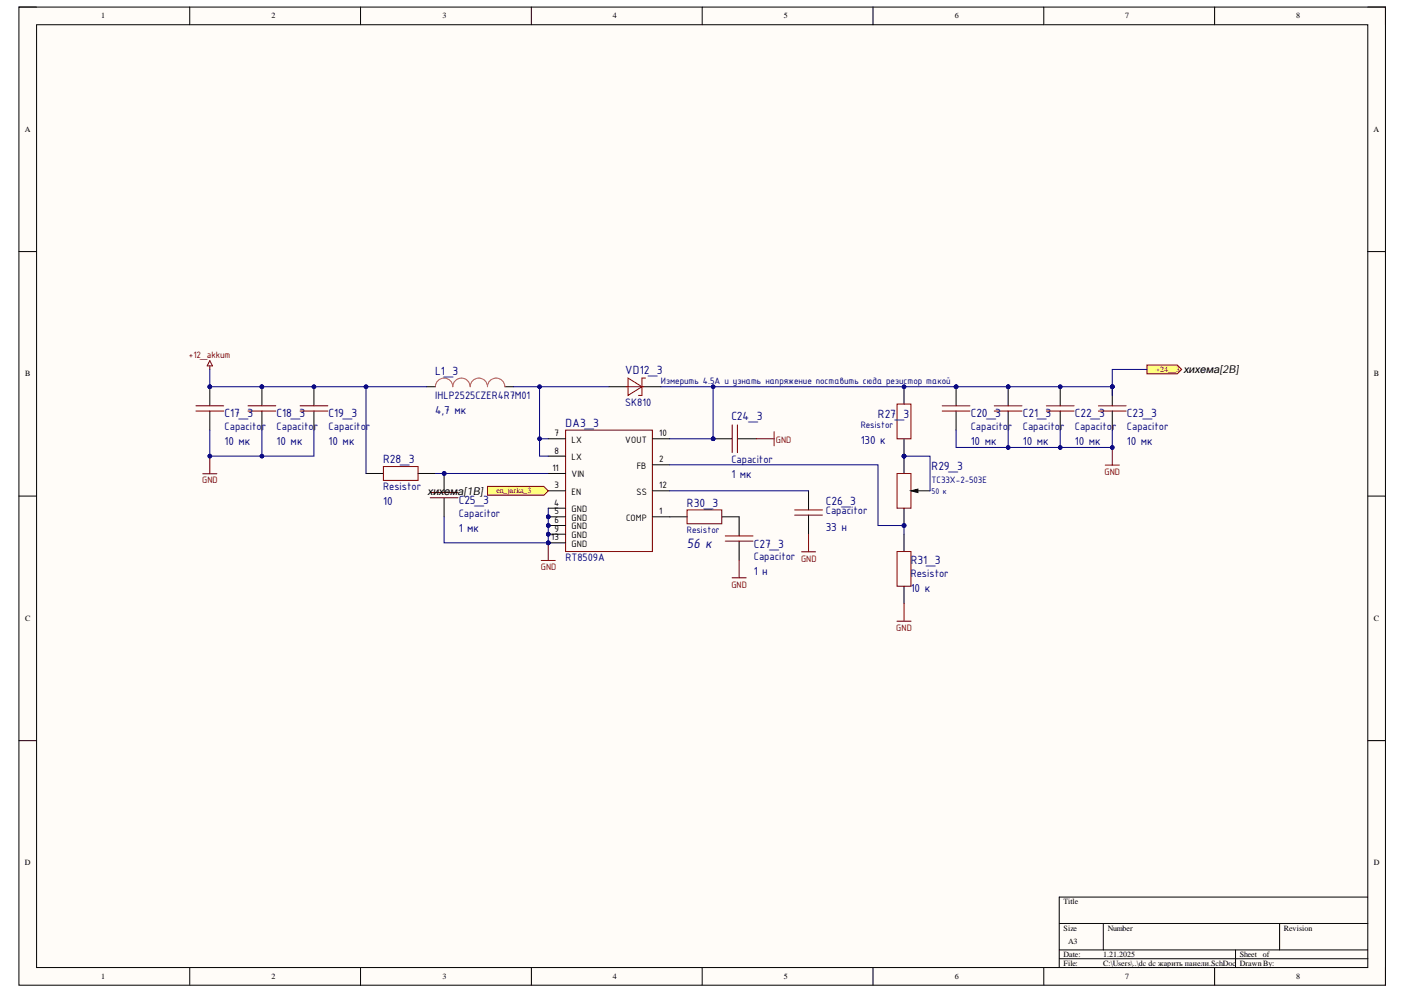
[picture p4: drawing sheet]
<svg xmlns="http://www.w3.org/2000/svg" width="297mm" height="210mm" viewBox="0 0 297 210" stroke-linecap="round" stroke-linejoin="round" font-family="sans-serif">
<path d="M4 1.5h288.9v206.8h-288.9z" fill-rule="evenodd" fill="#fffcf8"/>
<path d="M4 1.5h288.9v206.8h-288.9z" fill="none" stroke="#000" stroke-width=".21"/>
<path d="M7.7 5.2h281.5v199.3h-281.5z" fill-rule="evenodd" fill="#fffcf8"/>
<g fill="none" stroke="#000" stroke-width=".21">
<path d="M4 1.5h3.7M7.7 5.2h281.5v199.3h-281.5zM40.1 1.5v3.7M76.2 1.5v3.7M112.3 1.5v3.7M148.4 1.5v3.7M184.6 1.5v3.7M220.7 1.5v3.7M256.8 1.5v3.7M289.2 1.5h3.7v3.7M4 53.2h3.7M289.2 53.2h3.7"/>
<path d="M90.2 81.7h1.9M106.7 81.7h1.9M128.7 81.7h3.7M136.1 81.7h3.7M4 104.9h3.7M77.4 100.1h3.7M88.4 100.1h3.7M289.2 104.9h3.7M4 156.6h3.7M289.2 156.6h3.7M223.9 195.2h65.3M233.3 195.2v5.6"/>
<path d="M270.5 195.2v5.6M289.2 189.6h-65.3v14.9M40.1 204.5v3.8M76.2 204.5v3.8M112.3 204.5v3.8M148.4 204.5v3.8M184.6 204.5v3.8M220.7 204.5v3.8M223.9 200.8h65.3M223.9 202.7h65.3M256.8 204.5v3.8M261.2 200.8v3.7"/>
<path d="M292.9 204.5v3.8"/>
</g>
<path d="M132.8 79.9l2.9 1.8-2.9 1.9zM136.5 79.9h-.8v3.7h-.7M132.4 81.7h3.7" fill="none" stroke="#980000" stroke-width=".21"/>
<path d="M92.1 81.7a1.84 1.84 0 0 1 1.8-1.8 1.84 1.84 0 0 1 1.8 1.8 1.84 1.84 0 0 1 1.9-1.8 1.84 1.84 0 0 1 1.8 1.8 1.83 1.83 0 0 1 1.8-1.8 1.83 1.83 0 0 1 1.9 1.8 1.84 1.84 0 0 1 1.8-1.8 1.84 1.84 0 0 1 1.8 1.8" fill="none" stroke="#da2467" stroke-width=".21"/>
<path d="M81.1 98.6h7.3v3h-7.3z" fill="none" stroke="#800000" stroke-width=".21"/>
<circle cx="93.9" cy="100.1" r=".37" fill="#000080"/>
<circle cx="93.9" cy="100.1" r=".37" fill="none" stroke="#000080" stroke-width=".21"/>
<path d="M93.9 100.1v4M93.9 105.2v4.1" fill="none" stroke="#000" stroke-width=".21"/>
<circle cx="93.9" cy="100.1" r=".37" fill="#000080"/>
<circle cx="93.9" cy="100.1" r=".37" fill="none" stroke="#000080" stroke-width=".21"/>
<path d="M91 104.1h5.8M91 105.2h5.8M114.4 118.5h3M115.9 114.8v3.7" fill="none" stroke="#800000" stroke-width=".21"/>
<circle cx="115.9" cy="114.8" r=".37" fill="#000080"/>
<circle cx="115.9" cy="114.8" r=".37" fill="none" stroke="#000080" stroke-width=".21"/>
<circle cx="115.9" cy="109.3" r=".37" fill="#000080"/>
<circle cx="115.9" cy="109.3" r=".37" fill="none" stroke="#000080" stroke-width=".21"/>
<circle cx="115.9" cy="111.1" r=".37" fill="#000080"/>
<circle cx="115.9" cy="111.1" r=".37" fill="none" stroke="#000080" stroke-width=".21"/>
<circle cx="115.9" cy="112.9" r=".37" fill="#000080"/>
<circle cx="115.9" cy="112.9" r=".37" fill="none" stroke="#000080" stroke-width=".21"/>
<circle cx="115.9" cy="114.8" r=".37" fill="#000080"/>
<circle cx="115.9" cy="114.8" r=".37" fill="none" stroke="#000080" stroke-width=".21"/>
<path d="M119.6 90.9h18.3v25.7h-18.3z" fill="none" stroke="#800000" stroke-width=".21"/>
<path d="M115.9 92.7h3.7M115.9 96.4h3.7M115.9 100.1h3.7M115.9 107.4h3.7M115.9 109.3h3.7" fill="none" stroke="#000" stroke-width=".21"/>
<circle cx="115.9" cy="109.3" r=".37" fill="#000080"/>
<circle cx="115.9" cy="109.3" r=".37" fill="none" stroke="#000080" stroke-width=".21"/>
<path d="M115.9 111.1h3.7" fill="none" stroke="#000" stroke-width=".21"/>
<circle cx="115.9" cy="111.1" r=".37" fill="#000080"/>
<circle cx="115.9" cy="111.1" r=".37" fill="none" stroke="#000080" stroke-width=".21"/>
<path d="M115.9 112.9h3.7" fill="none" stroke="#000" stroke-width=".21"/>
<circle cx="115.9" cy="112.9" r=".37" fill="#000080"/>
<circle cx="115.9" cy="112.9" r=".37" fill="none" stroke="#000080" stroke-width=".21"/>
<path d="M115.9 114.8h3.7" fill="none" stroke="#000" stroke-width=".21"/>
<circle cx="115.9" cy="114.8" r=".37" fill="#000080"/>
<circle cx="115.9" cy="114.8" r=".37" fill="none" stroke="#000080" stroke-width=".21"/>
<path d="M137.9 92.7h3.7M137.9 98.3h3.7M115.9 103.8h3.7M137.9 103.8h3.7M137.9 109.3h3.7M156.3 109.3v4M156.3 114.4v4M170.9 103.8v4M170.9 108.9v4M191.1 112.9v3.7M191.1 123.9v3.7" fill="none" stroke="#000" stroke-width=".21"/>
<path d="M153.3 113.3h5.9M153.3 114.4h5.9M156.3 118.4v3.7M168 108.9h5.9M168 107.8h5.9M169.5 116.6h2.9M170.9 112.9v3.7M189.7 116.6h2.9v7.3h-2.9zM154.8 122.1h3M189.6 131.3h3M191.1 127.6v3.7" fill="none" stroke="#800000" stroke-width=".21"/>
<circle cx="150.8" cy="92.8" r=".37" fill="#000080"/>
<circle cx="150.8" cy="92.8" r=".37" fill="none" stroke="#000080" stroke-width=".21"/>
<path d="M150.8 92.7h4" fill="none" stroke="#000" stroke-width=".21"/>
<circle cx="150.8" cy="92.8" r=".37" fill="#000080"/>
<circle cx="150.8" cy="92.8" r=".37" fill="none" stroke="#000080" stroke-width=".21"/>
<path d="M155.9 92.7h4" fill="none" stroke="#000" stroke-width=".21"/>
<path d="M154.8 89.8v5.9M155.9 89.8v5.9M159.9 92.7h3.8M163.7 91.3v2.9" fill="none" stroke="#800000" stroke-width=".21"/>
<circle cx="55.4" cy="81.8" r=".37" fill="#000080"/>
<circle cx="55.4" cy="81.8" r=".37" fill="none" stroke="#000080" stroke-width=".21"/>
<path d="M55.4 81.7v4.1M55.4 86.9v4" fill="none" stroke="#000" stroke-width=".21"/>
<circle cx="55.4" cy="81.8" r=".37" fill="#000080"/>
<circle cx="55.4" cy="81.8" r=".37" fill="none" stroke="#000080" stroke-width=".21"/>
<path d="M52.4 85.8h5.9M52.4 86.9h5.9" fill="none" stroke="#800000" stroke-width=".21"/>
<circle cx="44.4" cy="81.8" r=".37" fill="#000080"/>
<circle cx="44.4" cy="81.8" r=".37" fill="none" stroke="#000080" stroke-width=".21"/>
<path d="M44.4 81.7v4.1M44.4 86.9v4" fill="none" stroke="#000" stroke-width=".21"/>
<circle cx="44.4" cy="81.8" r=".37" fill="#000080"/>
<circle cx="44.4" cy="81.8" r=".37" fill="none" stroke="#000080" stroke-width=".21"/>
<path d="M41.4 85.8h5.9M41.4 86.9h5.9" fill="none" stroke="#800000" stroke-width=".21"/>
<circle cx="66.4" cy="81.8" r=".37" fill="#000080"/>
<circle cx="66.4" cy="81.8" r=".37" fill="none" stroke="#000080" stroke-width=".21"/>
<path d="M66.4 81.7v4.1M66.4 86.9v4" fill="none" stroke="#000" stroke-width=".21"/>
<circle cx="66.4" cy="81.8" r=".37" fill="#000080"/>
<circle cx="66.4" cy="81.8" r=".37" fill="none" stroke="#000080" stroke-width=".21"/>
<path d="M63.4 85.8h5.9M63.4 86.9h5.9" fill="none" stroke="#800000" stroke-width=".21"/>
<circle cx="213.1" cy="81.8" r=".37" fill="#000080"/>
<circle cx="213.1" cy="81.8" r=".37" fill="none" stroke="#000080" stroke-width=".21"/>
<path d="M213.1 81.7v4.1M213.1 86.9v4" fill="none" stroke="#000" stroke-width=".21"/>
<circle cx="213.1" cy="81.8" r=".37" fill="#000080"/>
<circle cx="213.1" cy="81.8" r=".37" fill="none" stroke="#000080" stroke-width=".21"/>
<path d="M210.2 85.8h5.9M210.2 86.9h5.9" fill="none" stroke="#800000" stroke-width=".21"/>
<circle cx="202.1" cy="81.8" r=".37" fill="#000080"/>
<circle cx="202.1" cy="81.8" r=".37" fill="none" stroke="#000080" stroke-width=".21"/>
<path d="M202.1 81.7v4.1M202.1 86.9v4" fill="none" stroke="#000" stroke-width=".21"/>
<circle cx="202.1" cy="81.8" r=".37" fill="#000080"/>
<circle cx="202.1" cy="81.8" r=".37" fill="none" stroke="#000080" stroke-width=".21"/>
<path d="M199.2 85.8h5.9M199.2 86.9h5.9" fill="none" stroke="#800000" stroke-width=".21"/>
<circle cx="224.1" cy="81.8" r=".37" fill="#000080"/>
<circle cx="224.1" cy="81.8" r=".37" fill="none" stroke="#000080" stroke-width=".21"/>
<path d="M224.1 81.7v4.1M224.1 86.9v4" fill="none" stroke="#000" stroke-width=".21"/>
<circle cx="224.1" cy="81.8" r=".37" fill="#000080"/>
<circle cx="224.1" cy="81.8" r=".37" fill="none" stroke="#000080" stroke-width=".21"/>
<path d="M221.2 85.8h5.9M221.2 86.9h5.9" fill="none" stroke="#800000" stroke-width=".21"/>
<circle cx="235.1" cy="81.8" r=".38" fill="#000080"/>
<circle cx="235.1" cy="81.8" r=".38" fill="none" stroke="#000080" stroke-width=".21"/>
<path d="M235.2 81.7v4.1M235.2 86.9v4" fill="none" stroke="#000" stroke-width=".21"/>
<circle cx="235.1" cy="81.8" r=".38" fill="#000080"/>
<circle cx="235.1" cy="81.8" r=".38" fill="none" stroke="#000080" stroke-width=".21"/>
<path d="M232.2 85.8h5.9M232.2 86.9h5.9M233.7 98.3h2.9M235.2 94.6v3.7" fill="none" stroke="#800000" stroke-width=".21"/>
<circle cx="235.1" cy="94.6" r=".38" fill="#000080"/>
<circle cx="235.1" cy="94.6" r=".38" fill="none" stroke="#000080" stroke-width=".21"/>
<path d="M44.4 96.4v3.7M42.9 100.1h3" fill="none" stroke="#800000" stroke-width=".21"/>
<circle cx="44.4" cy="96.4" r=".37" fill="#000080"/>
<circle cx="44.4" cy="96.4" r=".37" fill="none" stroke="#000080" stroke-width=".21"/>
<path d="M44.4 76.2l.5 1.1h-1.1zM44.4 77.3v.8" fill="none" stroke="#800000" stroke-width=".21"/>
<path d="M242.5 77.2h6.4l.9 .9-.9 .9h-6.4z" fill-rule="evenodd" fill="#ffff80"/>
<path d="M242.5 77.2h6.4l.9 .9-.9 .9h-6.4z" fill="none" stroke="#800000" stroke-width=".21"/>
<path d="M103.1 102.8h11.9l.9 1-.9 .9h-11.9z" fill-rule="evenodd" fill="#ffff80"/>
<path d="M103.1 102.8h11.9l.9 1-.9 .9h-11.9z" fill="none" stroke="#800000" stroke-width=".21"/>
<circle cx="191.1" cy="96.4" r=".37" fill="#000080"/>
<circle cx="191.1" cy="96.4" r=".37" fill="none" stroke="#000080" stroke-width=".21"/>
<circle cx="191.1" cy="111.1" r=".37" fill="#000080"/>
<circle cx="191.1" cy="111.1" r=".37" fill="none" stroke="#000080" stroke-width=".21"/>
<path d="M191.1 96.4v3.7" fill="none" stroke="#000" stroke-width=".21"/>
<circle cx="191.1" cy="96.4" r=".37" fill="#000080"/>
<circle cx="191.1" cy="96.4" r=".37" fill="none" stroke="#000080" stroke-width=".21"/>
<path d="M191.1 107.4v3.7" fill="none" stroke="#000" stroke-width=".21"/>
<circle cx="191.1" cy="111.1" r=".37" fill="#000080"/>
<circle cx="191.1" cy="111.1" r=".37" fill="none" stroke="#000080" stroke-width=".21"/>
<path d="M192.6 103.8l1.5-.4v.7zM193.3 103.8h3.3" fill="none" stroke="#000" stroke-width=".21"/>
<path d="M189.7 100.1h2.9v7.3h-2.9z" fill="none" stroke="#800000" stroke-width=".21"/>
<path d="M192.6 103.8l1.5-.4v.7z" fill="#000"/>
<circle cx="191.1" cy="96.4" r=".37" fill="#000080"/>
<circle cx="191.1" cy="96.4" r=".37" fill="none" stroke="#000080" stroke-width=".21"/>
<circle cx="191.1" cy="81.8" r=".37" fill="#000080"/>
<circle cx="191.1" cy="81.8" r=".37" fill="none" stroke="#000080" stroke-width=".21"/>
<path d="M191.1 92.8v3.6" fill="none" stroke="#000" stroke-width=".21"/>
<circle cx="191.1" cy="96.4" r=".37" fill="#000080"/>
<circle cx="191.1" cy="96.4" r=".37" fill="none" stroke="#000080" stroke-width=".21"/>
<path d="M191.1 81.7v3.7" fill="none" stroke="#000" stroke-width=".21"/>
<circle cx="191.1" cy="81.8" r=".37" fill="#000080"/>
<g fill="none" stroke="#000080" stroke-width=".21">
<path d="M150.8 81.7h84.4"/>
<circle cx="191.1" cy="81.8" r=".37"/>
</g>
<path d="M189.7 85.4h2.9v7.4h-2.9z" fill="none" stroke="#800000" stroke-width=".21"/>
<circle cx="150.8" cy="81.8" r=".37" fill="#000080"/>
<circle cx="150.8" cy="81.8" r=".37" fill="none" stroke="#000080" stroke-width=".21"/>
<circle cx="202.1" cy="81.8" r=".37" fill="#000080"/>
<circle cx="202.1" cy="81.8" r=".37" fill="none" stroke="#000080" stroke-width=".21"/>
<circle cx="213.1" cy="81.8" r=".37" fill="#000080"/>
<circle cx="213.1" cy="81.8" r=".37" fill="none" stroke="#000080" stroke-width=".21"/>
<circle cx="235.1" cy="81.8" r=".38" fill="#000080"/>
<g fill="none" stroke="#000080" stroke-width=".21">
<path d="M44.4 90.9v5.5h22v-5.5"/>
<circle cx="235.1" cy="81.8" r=".38"/>
</g>
<path d="M141.6 109.3h3.7M152.6 109.3h3.7" fill="none" stroke="#000" stroke-width=".21"/>
<path d="M145.3 107.8h7.3v2.9h-7.3z" fill="none" stroke="#800000" stroke-width=".21"/>
<circle cx="44.4" cy="96.4" r=".37" fill="#000080"/>
<circle cx="44.4" cy="96.4" r=".37" fill="none" stroke="#000080" stroke-width=".21"/>
<circle cx="55.4" cy="96.4" r=".37" fill="#000080"/>
<g fill="none" stroke="#000080" stroke-width=".21">
<path d="M44.4 78.1v3.6h33"/>
<circle cx="55.4" cy="96.4" r=".37"/>
</g>
<circle cx="44.4" cy="81.8" r=".37" fill="#000080"/>
<circle cx="44.4" cy="81.8" r=".37" fill="none" stroke="#000080" stroke-width=".21"/>
<circle cx="55.4" cy="81.8" r=".37" fill="#000080"/>
<circle cx="55.4" cy="81.8" r=".37" fill="none" stroke="#000080" stroke-width=".21"/>
<circle cx="77.4" cy="81.8" r=".37" fill="#000080"/>
<g fill="none" stroke="#000080" stroke-width=".21">
<path d="M90.2 81.7h-12.8v18.4"/>
<circle cx="77.4" cy="81.8" r=".37"/>
</g>
<circle cx="77.4" cy="81.8" r=".37" fill="#000080"/>
<g fill="none" stroke="#000080" stroke-width=".21">
<path d="M92.1 100.1h23.8"/>
<circle cx="77.4" cy="81.8" r=".37"/>
</g>
<circle cx="93.9" cy="100.1" r=".37" fill="#000080"/>
<g fill="none" stroke="#000080" stroke-width=".21">
<path d="M115.9 107.4v7.4h-22v-5.5"/>
<circle cx="93.9" cy="100.1" r=".37"/>
</g>
<circle cx="115.9" cy="114.8" r=".37" fill="#000080"/>
<circle cx="115.9" cy="114.8" r=".37" fill="none" stroke="#000080" stroke-width=".21"/>
<circle cx="115.9" cy="112.9" r=".37" fill="#000080"/>
<circle cx="115.9" cy="112.9" r=".37" fill="none" stroke="#000080" stroke-width=".21"/>
<circle cx="115.9" cy="111.1" r=".37" fill="#000080"/>
<circle cx="115.9" cy="111.1" r=".37" fill="none" stroke="#000080" stroke-width=".21"/>
<circle cx="115.9" cy="109.3" r=".37" fill="#000080"/>
<g fill="none" stroke="#000080" stroke-width=".21">
<path d="M108.6 81.7h5.5v11h1.8"/>
<circle cx="115.9" cy="109.3" r=".37"/>
</g>
<circle cx="114.1" cy="81.8" r=".37" fill="#000080"/>
<circle cx="114.1" cy="81.8" r=".37" fill="none" stroke="#000080" stroke-width=".21"/>
<circle cx="114.1" cy="92.8" r=".37" fill="#000080"/>
<g fill="none" stroke="#000080" stroke-width=".21">
<path d="M114.1 92.7v3.7h1.8"/>
<circle cx="114.1" cy="92.8" r=".37"/>
</g>
<circle cx="114.1" cy="92.8" r=".37" fill="#000080"/>
<g fill="none" stroke="#000080" stroke-width=".21">
<path d="M114.1 81.7h14.6"/>
<circle cx="114.1" cy="92.8" r=".37"/>
</g>
<circle cx="114.1" cy="81.8" r=".37" fill="#000080"/>
<g fill="none" stroke="#000080" stroke-width=".21">
<path d="M139.8 81.7h11v11h-9.2"/>
<circle cx="114.1" cy="81.8" r=".37"/>
</g>
<circle cx="150.8" cy="92.8" r=".37" fill="#000080"/>
<circle cx="150.8" cy="92.8" r=".37" fill="none" stroke="#000080" stroke-width=".21"/>
<circle cx="150.8" cy="81.8" r=".37" fill="#000080"/>
<g fill="none" stroke="#000080" stroke-width=".21">
<path d="M141.6 98.3h44v12.8h5.5M141.6 103.8h29.3"/>
<circle cx="150.8" cy="81.8" r=".37"/>
</g>
<circle cx="191.1" cy="111.1" r=".37" fill="#000080"/>
<g fill="none" stroke="#000080" stroke-width=".21">
<path d="M191.1 96.4h5.5v7.4"/>
<circle cx="191.1" cy="111.1" r=".37"/>
</g>
<circle cx="191.1" cy="96.4" r=".37" fill="#000080"/>
<g fill="none" stroke="#000080" stroke-width=".21">
<path d="M202.1 90.9v3.7h33.1v-3.7"/>
<circle cx="191.1" cy="96.4" r=".37"/>
</g>
<circle cx="213.1" cy="94.6" r=".37" fill="#000080"/>
<circle cx="213.1" cy="94.6" r=".37" fill="none" stroke="#000080" stroke-width=".21"/>
<circle cx="224.1" cy="94.6" r=".37" fill="#000080"/>
<circle cx="224.1" cy="94.6" r=".37" fill="none" stroke="#000080" stroke-width=".21"/>
<circle cx="235.1" cy="94.6" r=".38" fill="#000080"/>
<g fill="none" stroke="#000080" stroke-width=".21">
<path d="M242.5 78.1h-7.3v5.5"/>
<circle cx="235.1" cy="94.6" r=".38"/>
</g>
<circle cx="235.1" cy="81.8" r=".38" fill="#000080"/>
<circle cx="235.1" cy="81.8" r=".38" fill="none" stroke="#000080" stroke-width=".21"/>
<circle cx="235.1" cy="81.8" r=".38" fill="#000080"/>
<g fill="none" stroke="#000080" stroke-width=".21">
<path d="M55.4 90.9v5.5"/>
<circle cx="235.1" cy="81.8" r=".38"/>
</g>
<circle cx="55.4" cy="96.4" r=".37" fill="#000080"/>
<g fill="none" stroke="#000080" stroke-width=".21">
<path d="M191.1 111.1v1.8"/>
<circle cx="55.4" cy="96.4" r=".37"/>
</g>
<circle cx="191.1" cy="111.1" r=".37" fill="#000080"/>
<g fill="none" stroke="#000080" stroke-width=".21">
<path d="M213.1 90.9v3.7"/>
<circle cx="191.1" cy="111.1" r=".37"/>
</g>
<circle cx="213.1" cy="94.6" r=".37" fill="#000080"/>
<g fill="none" stroke="#000080" stroke-width=".21">
<path d="M224.1 90.9v3.7"/>
<circle cx="213.1" cy="94.6" r=".37"/>
</g>
<circle cx="224.1" cy="94.6" r=".37" fill="#000080"/>
<circle cx="224.1" cy="94.6" r=".37" fill="none" stroke="#000080" stroke-width=".21"/>
<text font-size="2.9" fill="#000080" x="145.2" y="115.9">56 к</text>
<g font-size="2.7" fill="#000080">
<text x="92" y="79.2">L1_3</text>
<text x="132.2" y="79">VD12_3</text>
<text x="47.5" y="88.2">C17_3</text>
<text x="58.5" y="88.2">C18_3</text>
<text x="69.5" y="88.2">C19_3</text>
<text x="154.6" y="88.9">C24_3</text>
<text x="185.6" y="88.4">R27_3</text>
<text x="205.2" y="88.2">C20_3</text>
<text x="216.2" y="88.2">C21_3</text>
<text x="227.2" y="88.2">C22_3</text>
<text x="238.2" y="88.2">C23_3</text>
<text x="119.6" y="90.2">DA3_3</text>
<text x="81" y="97.9">R28_3</text>
<text x="196.9" y="99.4">R29_3</text>
<text x="97" y="106.6">C25_3</text>
<text x="145.2" y="107.1">R30_3</text>
<text x="174.6" y="106.7">C26_3</text>
<text x="159.4" y="115.8">C27_3</text>
<text x="192.5" y="119.2">R31_3</text>
</g>
<g font-size="2.6" fill="#000080">
<text x="92" y="87.4">4,7 мк</text>
<text x="47.5" y="94">10 мк</text>
<text x="58.5" y="94">10 мк</text>
<text x="69.5" y="94">10 мк</text>
<text x="182" y="93.9">130 к</text>
<text x="205.2" y="94">10 мк</text>
<text x="216.2" y="94">10 мк</text>
<text x="227.2" y="94">10 мк</text>
<text x="238.2" y="94">10 мк</text>
<text x="154.6" y="101">1 мк</text>
<text x="81" y="106.6">10</text>
<text x="97" y="112.4">1 мк</text>
<text x="174.6" y="112.2">33 н</text>
<text x="159.4" y="121.5">1 н</text>
<text x="192.5" y="125.1">10 к</text>
</g>
<g font-size="2.5" fill="#000080">
<text x="92" y="84.3">IHLP2525CZER4R7M01</text>
<text x="132.2" y="85.8">SK810</text>
<text x="47.5" y="90.9">Capacitor</text>
<text x="58.5" y="90.9">Capacitor</text>
<text x="69.5" y="90.9">Capacitor</text>
<text x="205.2" y="90.9">Capacitor</text>
<text x="216.2" y="90.9">Capacitor</text>
<text x="227.2" y="90.9">Capacitor</text>
<text x="238.2" y="90.9">Capacitor</text>
<text x="154.6" y="97.9">Capacitor</text>
<text x="81" y="103.5">Resistor</text>
<text x="97" y="109.3">Capacitor</text>
<text x="174.6" y="108.6">Capacitor</text>
<text x="119.6" y="118.6">RT8509A</text>
<text x="159.4" y="118.4">Capacitor</text>
<text x="192.5" y="122">Resistor</text>
</g>
<g font-size="2.3">
<text x="250.2" y="78.9">хихема[2B]</text>
<text x="90.4" y="104.5">хихема[1B]</text>
</g>
<g font-size="2.1" fill="#800000">
<text x="39.9" y="75.7">+12_akkum</text>
<text x="164" y="93.5">GND</text>
<text x="233.5" y="100.4">GND</text>
<text x="42.7" y="102.2">GND</text>
<text x="169.4" y="118.7">GND</text>
<text x="114.3" y="120.5">GND</text>
<text x="154.6" y="124.2">GND</text>
<text x="189.5" y="133.4">GND</text>
</g>
<g font-size="2.1" fill="#000080">
<text x="139.7" y="81.2">Измерить 4.5А и узнать напряжение поставить сюда резистор такой</text>
<text x="182" y="90.4">Resistor</text>
<text x="196.9" y="102.2">TC33X-2-503E</text>
<text x="145.2" y="112.7">Resistor</text>
</g>
<g font-size="2.1">
<text x="117.2" y="92.2">7</text>
<text x="117.2" y="95.9">8</text>
<text x="120.9" y="93.5">LX</text>
<text x="132.2" y="93.5">VOUT</text>
<text x="139.4" y="92.2">10</text>
<text x="116.8" y="99.5">11</text>
<text x="120.9" y="97.2">LX</text>
<text x="120.9" y="100.8">VIN</text>
<text x="134.7" y="99">FB</text>
<text x="139.4" y="97.7">2</text>
<text x="117.1" y="106.9">4</text>
<text x="117.2" y="103.2">3</text>
<text x="120.9" y="104.5">EN</text>
<text x="134.6" y="104.5">SS</text>
<text x="139.4" y="103.2">12</text>
<text x="117.2" y="108.7">5</text>
<text x="117.2" y="110.5">6</text>
<text x="117.2" y="112.4">9</text>
<text x="120.9" y="108.2">GND</text>
<text x="120.9" y="110">GND</text>
<text x="120.9" y="111.8">GND</text>
<text x="120.9" y="113.7">GND</text>
<text x="132.4" y="110">COMP</text>
<text x="139.4" y="108.7">1</text>
<text x="116.5" y="114.2">13</text>
<text x="120.9" y="115.5">GND</text>
</g>
<text font-size="1.9" fill="#000080" x="196.9" y="104.4">50 к</text>
<g font-size="1.7">
<text x="21.4" y="3.9">1</text>
<text x="57.4" y="3.9">2</text>
<text x="93.5" y="3.9">3</text>
<text x="129.6" y="3.9">4</text>
<text x="165.7" y="3.9">5</text>
<text x="201.9" y="3.9">6</text>
<text x="237.9" y="3.9">7</text>
<text x="274" y="3.9">8</text>
<text x="5.2" y="27.9">A</text>
<text x="290.4" y="27.9">A</text>
<text x="5.3" y="79.6">B</text>
<text x="290.5" y="79.6">B</text>
<text x="5.3" y="131.3">C</text>
<text x="290.5" y="131.3">C</text>
<text x="5.2" y="182.9">D</text>
<text x="290.5" y="182.9">D</text>
<text x="224.9" y="191.1">Title</text>
<text x="224.9" y="196.7">Size</text>
<text x="234.2" y="196.7">Number</text>
<text x="271.4" y="196.7">Revision</text>
<text x="224.9" y="202.3">Date:</text>
<text x="225.8" y="199.5">A3</text>
<text x="233.2" y="202.3">1.21.2025</text>
<text x="262.1" y="202.3">Sheet</text>
<text x="267" y="202.3">of</text>
<text x="21.4" y="207">1</text>
<text x="57.4" y="207">2</text>
<text x="93.5" y="207">3</text>
<text x="129.6" y="207">4</text>
<text x="165.7" y="207">5</text>
<text x="201.9" y="207">6</text>
<text x="224.9" y="204.2">File:</text>
<text x="233.2" y="204.2">C:\Users\..\dc dc жарить панели.SchDoc</text>
<text x="237.9" y="207">7</text>
<text x="262.1" y="204.2">Drawn By:</text>
<text x="274" y="207">8</text>
</g>
<g font-size="1.7" fill="#800000">
<text x="244.3" y="78.7">+24__3</text>
<text x="104.9" y="104.3">en_jarka_3</text>
</g>
</svg>
